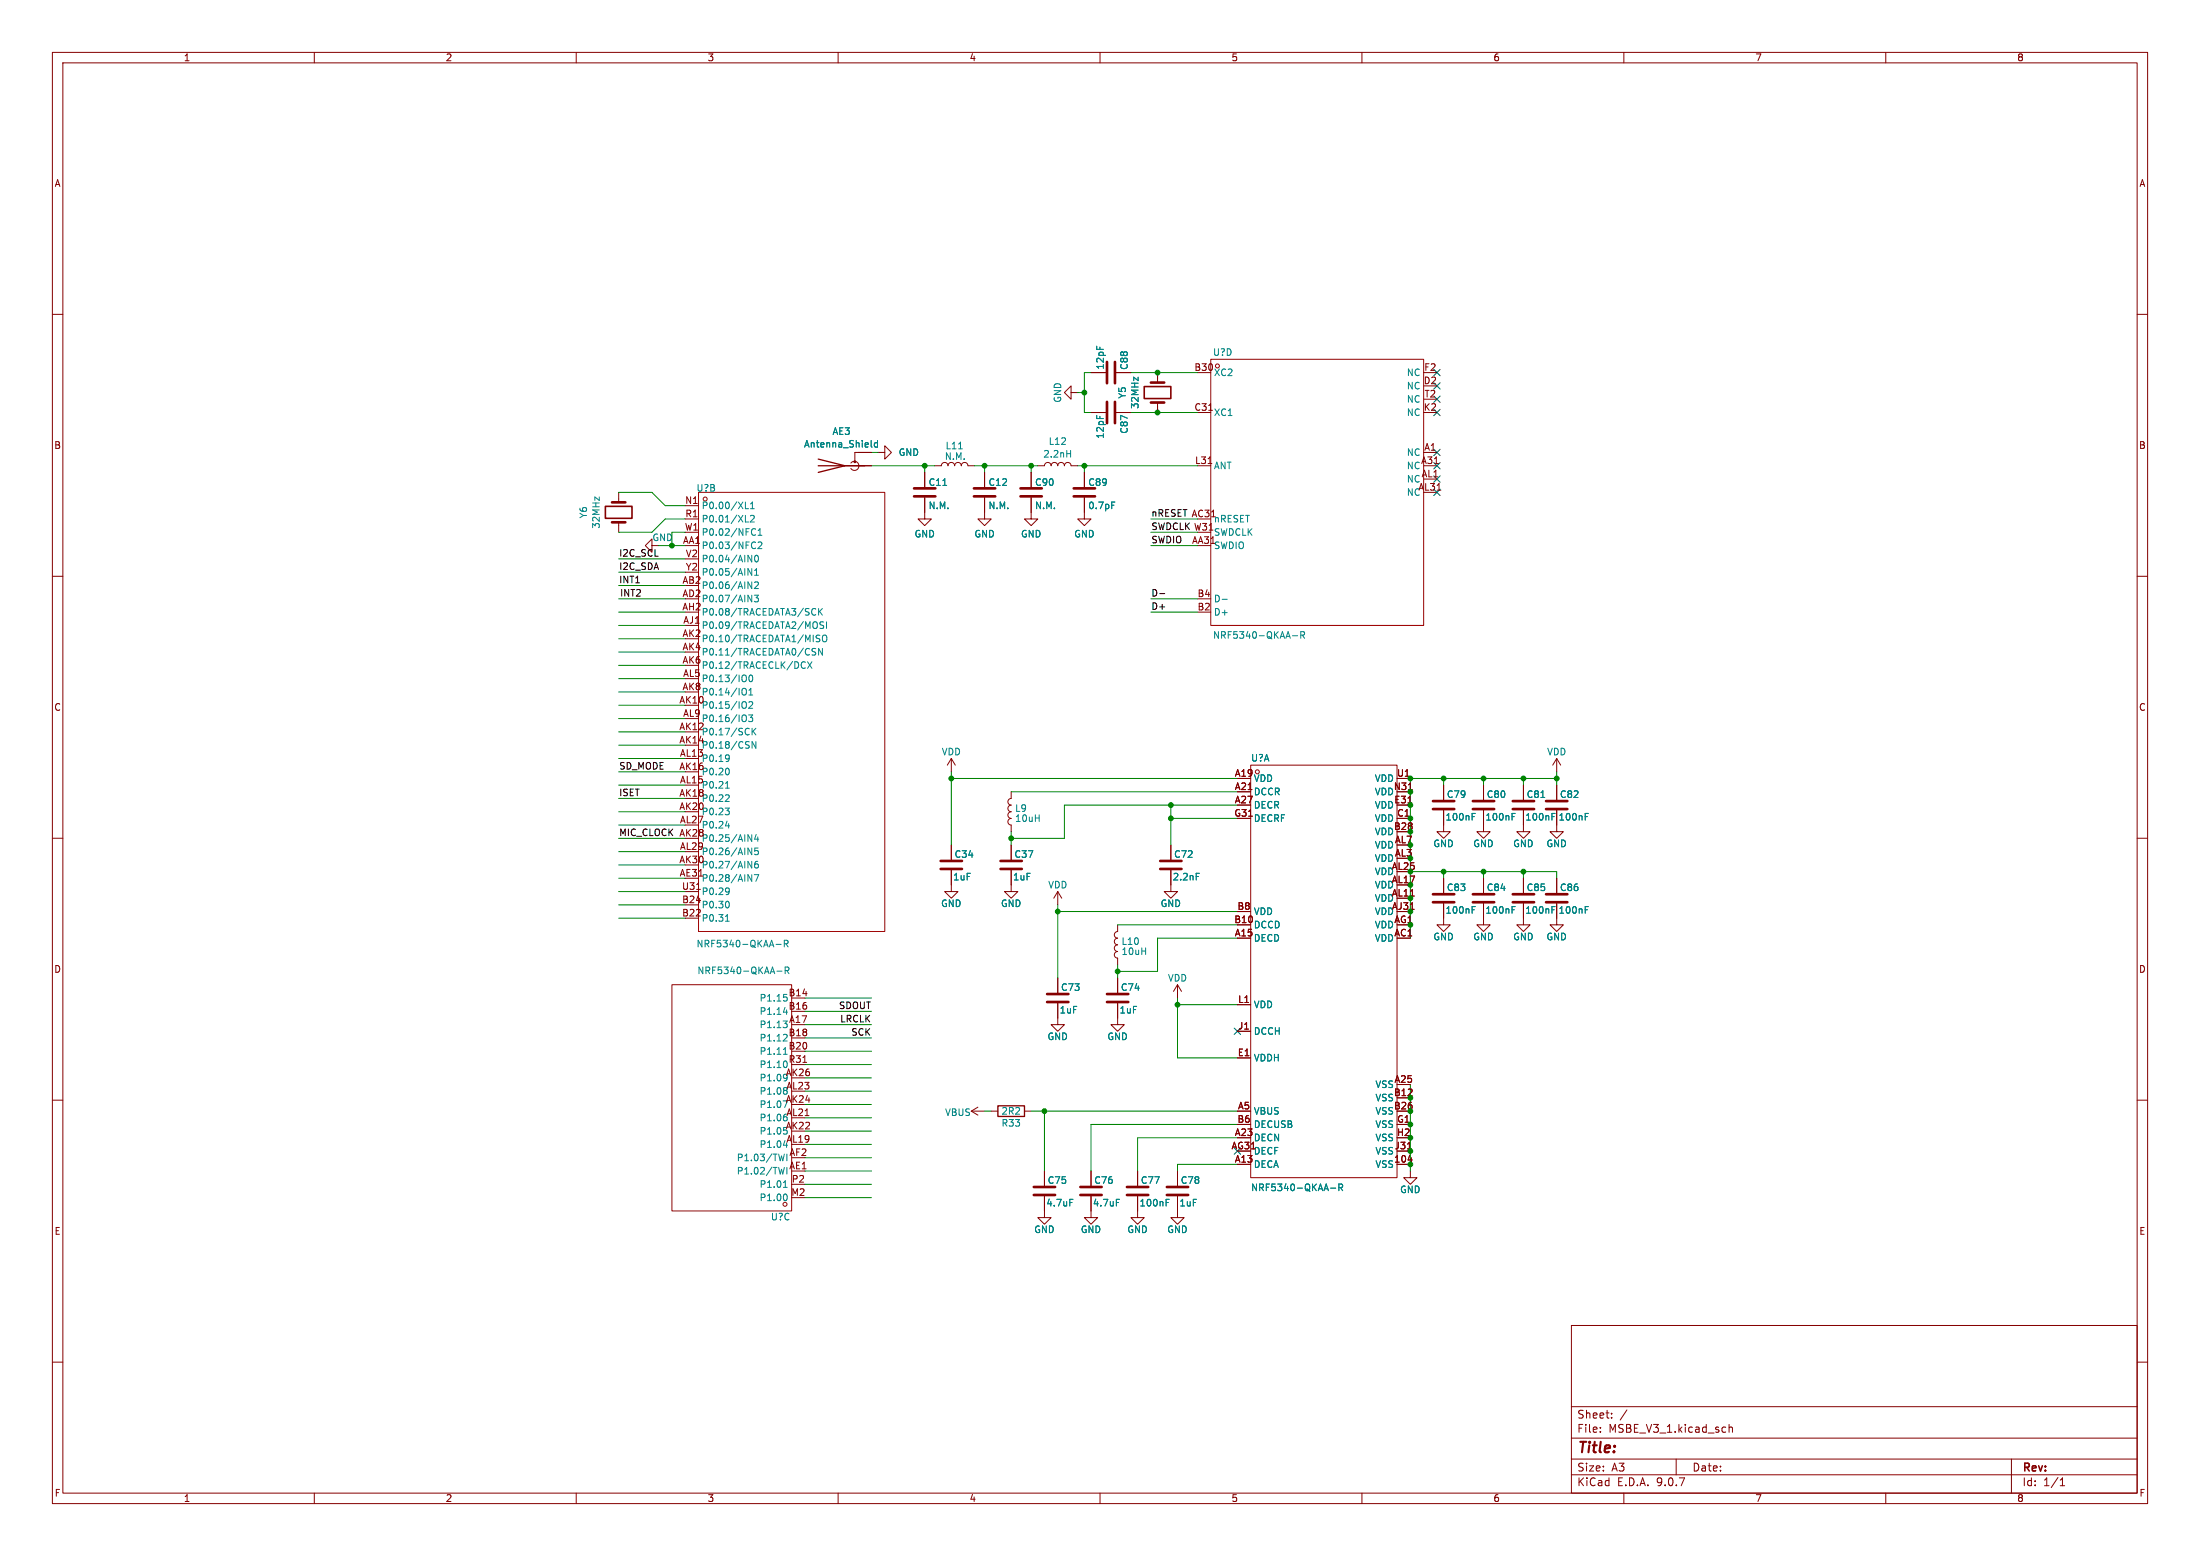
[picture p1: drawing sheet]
<svg xmlns="http://www.w3.org/2000/svg" width="420mm" height="297mm" viewBox="0 0 420 297" stroke-linecap="round" stroke-linejoin="round" font-family="sans-serif">
<g fill="none" stroke="#840000" stroke-width=".19">
<path d="M10 10h400v277h-400zM12 12h396v273h-396zM60 10v2M110 10v2M160 10v2M210 10v2M260 10v2M310 10v2M360 10v2M10 60h2M204.5 74.9v-1.2l-1.3 1.2 1.3 1.3v-1.3h1.2M208.3 71.1h2.8"/>
<path d="M208.3 78.7h2.8M213.1 71.1h2.8M213.1 78.7h2.8M221 71.1v1.9M221 76.8v1.9M230.7 78.3h.8M408 60h2M118.1 94v1.9M118.1 99.7v1.9M130.8 96.5h2.5M130.8 99.1h2.5M161.3 88.9h5.1"/>
<path d="M162.4 88.4a.85 .85 0 0 1 1.3-.1 .85 .85 0 0 1 0 1.2 .85 .85 0 0 1-1.3-.1M163.2 86.4v1.7M167.6 86.4h1.3v-1.3l1.3 1.3-1.3 1.2v-1.2M176.5 95v4.1h1.3l-1.3 1.2-1.2-1.2h1.2M176.5 90.2v2.8M178.4 88.9h1.3a.64 .64 0 0 1 .6-.6 .64 .64 0 0 1 .7 .6 .64 .64 0 0 1 .6-.6 .64 .64 0 0 1 .6 .6 .64 .64 0 0 1 .7-.6 .64 .64 0 0 1 .6 .6 .64 .64 0 0 1 .6-.6 .64 .64 0 0 1 .7 .6h1.3M188 95v4.1h1.2l-1.2 1.2-1.3-1.2h1.3M188 90.2v2.8M196.8 95v4.1h1.3l-1.3 1.2-1.2-1.2h1.2M196.8 90.2v2.8M198.1 88.9h1.3a.64 .64 0 0 1 .6-.6 .64 .64 0 0 1 .7 .6 .64 .64 0 0 1 .6-.6 .64 .64 0 0 1 .6 .6 .64 .64 0 0 1 .7-.6 .64 .64 0 0 1 .6 .6 .64 .64 0 0 1 .6-.6 .64 .64 0 0 1 .7 .6h1.2M207 95v4.1h1.3l-1.3 1.2-1.3-1.2h1.3"/>
<path d="M207 90.2v2.8M230.6 88.5h.8M271.8 86.4h2.5M10 110h2M124.5 104.1v-1.2l-1.3 1.2 1.3 1.3v-1.3h1.2M408 110h2M10 160h2M181.6 144.8l-.8 1.3M181.6 144.8l.8 1.3M181.6 144.8v2.5M193 154.9a.64 .64 0 0 0-.6 .7 .64 .64 0 0 0 .6 .6 .63 .63 0 0 0-.6 .6 .63 .63 0 0 0 .6 .7v1.3M193 151.1v1.3a.64 .64 0 0 0-.6 .6 .64 .64 0 0 0 .6 .7 .63 .63 0 0 0-.6 .6 .63 .63 0 0 0 .6 .6"/>
<path d="M266.7 148.6h2.5M266.7 156.2h2.5M268.8 153.3h.7M268.9 150.7h.7M275.6 154.7v4.1h1.3l-1.3 1.2-1.3-1.2h1.3M275.6 149.9v2.8M283.2 154.7v4.1h1.3l-1.3 1.2-1.3-1.2h1.3M283.2 149.9v2.8M290.8 154.7v4.1h1.3l-1.3 1.2-1.2-1.2h1.2M290.8 149.9v2.8M297.2 154.7v4.1h1.2l-1.2 1.2-1.3-1.2h1.3M297.2 144.8v2.5"/>
<path d="M297.2 149.9v2.8M297.2 144.8l-.8 1.3M297.2 144.8l.7 1.3M408 160h2M133 169.8h.7M181.6 166.1v4.1h1.3l-1.3 1.3-1.3-1.3h1.3M181.6 161.3v2.8M193 166.1v4.1h1.3l-1.3 1.3-1.2-1.3h1.2M193 161.3v2.8M201.9 170.2v2.5M201.9 170.2l-.7 1.3M201.9 170.2l.8 1.3"/>
<path d="M213.4 177.8a.64 .64 0 0 0-.7 .6 .64 .64 0 0 0 .7 .7 .64 .64 0 0 0-.7 .6 .64 .64 0 0 0 .7 .6 .64 .64 0 0 0-.7 .7 .64 .64 0 0 0 .7 .6 .63 .63 0 0 0-.7 .6 .63 .63 0 0 0 .7 .7v1.3M213.4 176.5v1.3M223.5 166.1v4.1h1.3l-1.3 1.3-1.3-1.3h1.3M223.5 161.3v2.8M269.2 173.6h.8M275.6 172.5v4h1.3l-1.3 1.3-1.3-1.3h1.3M275.6 167.6v2.8M283.2 172.5v4h1.3l-1.3 1.3-1.3-1.3h1.3M283.2 167.6v2.8M290.8 172.5v4h1.3l-1.3 1.3-1.2-1.3h1.2M290.8 167.6v2.8M297.2 172.5v4h1.2l-1.2 1.3-1.3-1.3h1.3"/>
<path d="M297.2 167.6v2.8M201.9 191.5v4.1h1.3l-1.3 1.3-1.2-1.3h1.2M201.9 186.7v2.8M213.4 191.5v4.1h1.2l-1.2 1.3-1.3-1.3h1.3M213.4 186.7v2.8M224.8 188l-.8 1.2M224.8 188l.8 1.2M224.8 188v2.5M236.2 191.8h2.6M236.2 196.9h2.6M10 210h2M153.3 202.8h.7"/>
<path d="M185.4 212.1l1.3 .8M185.4 212.1h2.6M186.7 211.3l-1.3 .8M189.2 212.1h1.3M195.6 212.1h1.2M236.2 201.9h2.6M268.7 219.3h.7M408 210h2M199.4 228.3v4.1h1.3l-1.3 1.3-1.3-1.3h1.3M199.4 223.5v2.8M208.3 228.3v4.1h1.2l-1.2 1.3-1.3-1.3h1.3M208.3 223.5v2.8"/>
<path d="M217.2 228.3v4.1h1.2l-1.2 1.3-1.3-1.3h1.3M217.2 223.5v2.8M224.8 228.3v4.1h1.3l-1.3 1.3-1.3-1.3h1.3M224.8 223.5v2.8M268.8 221.4h.8M269.2 223.5v1.3h1.3l-1.3 1.3-1.2-1.3h1.2M300 253h108v32h-108zM10 260h2M300 278.5h108M300 274.5h108M300 268.5h108M305.5 273.2v.2"/>
<path d="M305.5 272.5v.1M307.7 270.5v.2M307.7 269.8v.1M310.6 269.1l-1.3 1.9M320 278.5v3M330.1 271.9v1.5M330.1 272.5l.2-.1 .4 .1v.9M384 278.5v6.5M408 260h2M60 285v2M110 285v2M160 285v2"/>
<path d="M210 285v2M260 285v2M300 281.5h108M310 285v2M360 285v2M393.3 283.6h.9M393.3 282.5l.4-.4v1.5"/>
</g>
<g fill="none" stroke="#840000" stroke-width=".51">
<path d="M211.3 69.1v4.1M211.3 76.7v4.1M212.9 69.1v4.1M212.9 76.7v4.1M219.7 76.8h2.5M219.7 73h2.5M116.8 99.7h2.6M116.8 95.9h2.6M174.5 93.2h4.1M174.5 94.7h4.1M185.9 93.2h4.1M185.9 94.7h4.1"/>
<path d="M194.8 93.2h4.1M194.8 94.7h4.1M205 93.2h4M205 94.7h4M273.6 152.9h4M273.6 154.4h4M281.2 152.9h4M281.2 154.4h4M288.8 152.9h4.1M288.8 154.4h4.1M295.1 152.9h4.1M295.1 154.4h4.1"/>
<path d="M179.6 164.3h4M179.6 165.9h4M191 164.3h4.1M191 165.9h4.1M221.5 164.3h4.1M221.5 165.9h4.1M273.6 170.7h4M273.6 172.2h4M281.2 170.7h4M281.2 172.2h4M288.8 170.7h4.1M288.8 172.2h4.1"/>
<path d="M295.1 170.7h4.1M295.1 172.2h4.1M199.9 189.7h4.1M199.9 191.3h4.1M211.3 189.7h4.1M211.3 191.3h4.1M197.4 226.6h4M197.4 228.1h4M206.2 226.6h4.1M206.2 228.1h4.1M215.1 226.6h4.1M215.1 228.1h4.1"/>
<path d="M222.8 226.6h4M222.8 228.1h4"/>
</g>
<g fill="none" stroke="#008484" stroke-width=".19">
<path d="M142.3 97.1h.6M142.3 99.6h.6M143.3 97.1h.7M143.3 96.2l.3-.4v1.3M143.3 98.5l.5-.1 .2 .3-.8 .9h.8M166.4 85.3h.1M167.5 84.1v1.2M167.5 84.6l-.3-.1-.3 .2 .1 .6h.5M180 92.7h.7M183 85.7h.7M203.7 86.6h.7M204.4 86v1.3"/>
<path d="M212.2 95.8h.6M142.8 106l.7 1.3v-1.3M142.8 108.5l.7 1.3v-1.3M142.8 111.1l.7 1.2v-1.2M142.8 113.6l.7 1.3v-1.3M143.7 101h.5M144 103.4l.2 .2M144 113.6h.8l-.4 .5 .3 .1v.6l-.2 .1-.5-.1M144.1 111.2l.4-.1 .3 .3-.8 .9h.8M144.1 109.8h.7M144.1 108.9l.3-.4v1.3M144.2 102.1h-.5"/>
<path d="M144.2 104.6l-.2 .1M144.2 106.1l.2-.1a.68 .68 0 0 1 .4 .6 .68 .68 0 0 1-.4 .7 .84 .84 0 0 1-.2-1.2zM144.7 102.2h.7M144.7 101.3l.4-.4v1.3M144.7 103.6l.5-.2 .2 .4-.7 .9h.7M155.4 116.1l.3 .2M155.7 117.3l-.3 .1M156.3 116.1v1.3M156.5 116.7l.5 .7M157 116.1l-.7 .8M157.2 118.8l-.4-.1-.2 .1v.4l.5 .2 .1 .3-.2 .3-.5-.1M157.8 118.7v1.3"/>
<path d="M233.3 114.4h1M141.9 131.4a.43 .43 0 0 1 .6 .4v.4a.43 .43 0 0 1-.6 .5M142.3 128.9a.9 .9 0 0 1 0 1.2M142.3 134a.9 .9 0 0 1 0 1.1M142.3 136.5a.9 .9 0 0 1 0 1.2M142.9 136.5h.8l-.4 .5 .3 .1v.5l-.1 .1-.6-.1M143 134.1l.5-.2 .2 .4-.8 .9h.8M143 132.7h.7M143 131.8l.3-.4v1.3M143.1 129l.2-.2a.68 .68 0 0 1 .4 .7 .68 .68 0 0 1-.4 .6l-.3-.5zM143.6 139v1.3M143.8 139.6l.5 .7"/>
<path d="M144.3 139l-.7 .7M153.2 126.4h.5M153.7 127.5h-.5M154.2 126.3l.8 1.3M155 126.3l-.8 1.3M155.2 124.4l.4 .1 .1 .3-.2 .2h-.3M155.2 123.8h.5M156 121.2l.5 .1M156 121.8l.4 .2 .1 .3-.2 .2h-.3M157 123.8v1.2l-.7-1.2v1.2M157.1 121.4l.2-.2a.43 .43 0 0 1 .5 .5v.4a.42 .42 0 0 1-.4 .4 .42 .42 0 0 1-.4-.4zM246.8 121.4h.9"/>
<path d="M248.3 121.2h.6l.1-.2v-.3l-.7-.1v1.2M248.6 121.2l.4 .6M138.4 154.2h.8l-.4 .5M138.5 150.4h.7M138.5 157.6h.8M138.7 149.4l.2-.2v1.2M138.9 146.6a.79 .79 0 0 1 0 1.3M139 144.1l.2 .2a.94 .94 0 0 1-.2 1M139 151.7l.2 .3v.3l-.8 .7h.8M139 154.7l.2 .3v.3l-.2 .2M139.1 157.2v.9M139.2 144.6l-.2 .3"/>
<path d="M142.8 159.3l.7 1.3v-1.3M144.3 141.5v1.3l-.7-1.3v1.3M144.4 159.3l-.3 .9h.7M144.7 159.8v.8M281 155.9h.5M281 155.3h.6M288.7 155.9h.4M288.7 155.3h.6M294.2 152.2h.7M296.3 155.9h.4M296.3 155.3h.6M302.6 155.9h.4"/>
<path d="M302.6 155.3h.6M138.5 175.8h.7M138.7 174.8l.2-.2v1.2M138.9 172a.79 .79 0 0 1 0 1.3M139 169.5l.2 .2a.94 .94 0 0 1-.2 1M139.2 170l-.2 .3M142.8 161.9l.7 1.2v-1.2M142.8 164.4l.7 1.3v-1.3M142.8 166.9l.7 1.3v-1.3M144 166.9h.8l-.5 1.3M144.7 164.4l-.4 .1a.86 .86 0 0 0 0 1.2l.4-.1 .1-.5-.3-.2h-.2l-.2 .2M144.7 161.9h-.6v.6l.1-.1h.5l.1 .2-.1 .4-.2 .1-.4-.1"/>
<path d="M228.4 166.7h.6M281 173.7h.5M281 173h.6M288.7 173.7h.4M288.7 173h.6M296.3 173.7h.4M296.3 173h.6M302.6 173.7h.4M302.6 173h.6M148.2 180.3h.9M148.3 185.4h1M149.5 194.9h.8l-.4 .5"/>
<path d="M149.6 193.2h.7M149.6 189.8h.6M149.7 180.1h.6l.1-.2v-.3l-.7-.1v1.2M149.9 185.2h.6l.1-.2v-.3l-.7-.1v1.3M150 180.1l.4 .6M150.2 192.8v.8M150.2 185.2l.4 .7M150.2 198l-.7 .7h.8M150.3 195.9l-.1 .1M150.3 190.8l-.1 .2M149.6 201.2h.7M149.8 200.2l.1-.2v1.2"/>
<path d="M150 202.5l.1 .1M150.2 218.2v.8M150.2 206l-.1 .2M150.2 203.5v.2M150.3 216.2l-.1 .2M150.3 213.7l-.1 .1M150.3 208.6l-.1 .1M150.3 210.1l-.5 1.3M149.6 226.6h.7M149.7 222.8l-.3 1.3-.2-.9M149.7 220.3l-.3 1.3-.2-.9M149.8 225.6l.1-.2v1.2"/>
<path d="M150 227.9a.79 .79 0 0 1 0 1.3M150.2 220.3v1.3M150.2 222.8v1.3M204.2 228.9h.6M213.1 228.9h.6M222.6 228.9h.6M222.6 229.5h.4M254 226.8h1M255.6 226.7l.6-.1 .1-.2v-.3l-.7-.1v1.3M255.9 226.7l.4 .6"/>
</g>
<g fill="none" stroke="#a00000" stroke-width=".19">
<path d="M231.1 68.6h40.7v50.8h-40.7zM133.3 94h35.6v83.8h-35.6zM238.8 146.1h27.9v78.7h-27.9zM128.3 188h22.8v43.1h-22.8z"/>
<circle cx="232.4" cy="69.9" r=".38"/>
<circle cx="134.6" cy="95.3" r=".38"/>
<circle cx="240" cy="147.3" r=".38"/>
<circle cx="149.9" cy="229.9" r=".38"/>
</g>
<path d="M156.2 87.6l5.1 1.3-5.1 1.3M156.2 88.9h8.9M190.5 211.1h5.1v2h-5.1z" fill="none" stroke="#840000" stroke-width=".25"/>
<circle cx="163.2" cy="88.1" r=".18" fill="#840000" stroke="#840000" stroke-width=".19"/>
<path d="M218.4 73.8h5.1v2.3h-5.1zM115.6 96.6h5v2.3h-5z" fill="none" stroke="#840000" stroke-width=".3"/>
<path d="M221.4 113.3h1" fill="none" stroke="#000" stroke-width=".19"/>
<g fill="none" stroke="#008400" stroke-width=".19">
<path d="M205.7 74.9h1.3M208.3 71.1h-1.3v7.6h1.3M215.9 71.1h12.7M215.9 78.7h12.7M118.1 94h6.4l2.5 2.5h3.8M130.8 99.1h-3.8l-2.5 2.5h-6.4M166.4 88.9h12M166.4 86.4h1.2M176.5 88.9v1.3M186.1 88.9h12M188 88.9v1.3M196.8 88.9v1.3"/>
<path d="M205.7 88.9h22.9M207 88.9v1.3M219.7 99.1h8.9M118.1 116.8h12.7M118.1 114.3h12.7M118.1 119.4h12.7M118.1 106.7h12.7M118.1 109.2h12.7M118.1 111.8h12.7M125.7 104.1h5.1M130.8 101.6h-2.5v2.5M219.7 116.8h8.9"/>
<path d="M219.7 114.3h8.9M219.7 101.6h8.9M219.7 104.1h8.9M118.1 124.5h12.7M118.1 121.9h12.7M118.1 127h12.7M118.1 134.6h12.7M118.1 139.7h12.7M118.1 137.2h12.7M118.1 129.5h12.7M118.1 132.1h12.7M118.1 154.9h12.7"/>
<path d="M118.1 152.4h12.7M118.1 149.9h12.7M118.1 144.8h12.7M118.1 147.3h12.7M118.1 142.2h12.7M118.1 157.5h12.7M181.6 148.6h54.6M181.6 147.3v14M193 158.8v2.5M193 151.1h43.2M223.5 153.7v7.6M223.5 156.2h12.7"/>
<path d="M236.2 153.7h-33v6.3h-10.2M275.6 148.6v1.3M283.2 148.6v1.3M290.8 148.6v1.3M297.2 148.6h-28v30.5M297.2 147.3v2.6M118.1 160h12.7M118.1 175.3h12.7M118.1 165.1h12.7M118.1 167.6h12.7M118.1 172.7h12.7M118.1 170.2h12.7"/>
<path d="M118.1 162.6h12.7M201.9 172.7v14M201.9 174h34.3M213.4 176.5h22.8M236.2 179.1h-15.2v6.3h-7.6M269.2 166.4h28v1.2M275.6 166.4v1.2M283.2 166.4v1.2M290.8 166.4v1.2M153.7 190.5h12.7M153.7 193h12.7M153.7 195.6h12.7"/>
<path d="M153.7 198.1h12.7M213.4 184.2v2.5M224.8 190.5v11.4h11.4M224.8 191.8h11.4M153.7 215.9h12.7M153.7 218.4h12.7M153.7 213.4h12.7M153.7 210.8h12.7M153.7 205.7h12.7M153.7 200.7h12.7M153.7 203.2h12.7M153.7 208.3h12.7"/>
<path d="M188 212.1h1.2M196.8 212.1h39.4M199.4 212.1v11.4M236.2 214.6h-27.9v8.9M236.2 217.2h-19v6.3M269.2 207v16.5M153.7 228.6h12.7M153.7 223.5h12.7M153.7 226.1h12.7M153.7 221h12.7M236.2 222.2h-11.4v1.3"/>
</g>
<g fill="none" stroke="#000084" stroke-width=".19">
<path d="M273.7 78.1l1.2 1.2M273.7 75.6l1.2 1.2M273.7 70.5l1.2 1.2M273.7 73.1l1.2 1.2M274.9 78.1l-1.2 1.2M274.9 75.6l-1.2 1.2M274.9 70.5l-1.2 1.2M274.9 73.1l-1.2 1.2M273.7 88.3l1.2 1.2M273.7 85.8l1.2 1.2M273.7 93.4l1.2 1.2M273.7 90.8l1.2 1.2"/>
<path d="M274.9 88.3l-1.2 1.2M274.9 85.8l-1.2 1.2M274.9 93.4l-1.2 1.2M274.9 90.8l-1.2 1.2M235.6 196.2l1.2 1.3M236.8 196.2l-1.2 1.3M235.6 219.1l1.2 1.2M236.8 219.1l-1.2 1.2"/>
</g>
<g fill="#008400" stroke="#008400" stroke-width=".19">
<circle cx="207" cy="74.9" r=".46"/>
<circle cx="221" cy="78.7" r=".46"/>
<circle cx="221" cy="71.1" r=".46"/>
<circle cx="207" cy="88.9" r=".46"/>
<circle cx="269.2" cy="161.3" r=".46"/>
<circle cx="269.2" cy="158.8" r=".46"/>
<circle cx="297.2" cy="148.6" r=".46"/>
<circle cx="290.8" cy="148.6" r=".46"/>
<circle cx="283.2" cy="148.6" r=".46"/>
<circle cx="269.2" cy="156.2" r=".46"/>
<circle cx="269.2" cy="153.7" r=".46"/>
<circle cx="269.2" cy="151.1" r=".46"/>
<circle cx="275.6" cy="148.6" r=".46"/>
<circle cx="269.2" cy="148.6" r=".46"/>
<circle cx="269.2" cy="166.4" r=".46"/>
<circle cx="269.2" cy="168.9" r=".46"/>
<circle cx="269.2" cy="163.8" r=".46"/>
<circle cx="223.5" cy="156.2" r=".46"/>
<circle cx="223.5" cy="153.7" r=".46"/>
<circle cx="269.2" cy="176.5" r=".46"/>
<circle cx="283.2" cy="166.4" r=".46"/>
<circle cx="290.8" cy="166.4" r=".46"/>
<circle cx="269.2" cy="212.1" r=".46"/>
<circle cx="269.2" cy="214.6" r=".46"/>
<circle cx="269.2" cy="222.2" r=".46"/>
<circle cx="269.2" cy="209.6" r=".46"/>
<circle cx="269.2" cy="217.2" r=".46"/>
<circle cx="269.2" cy="219.7" r=".46"/>
<circle cx="275.6" cy="166.4" r=".46"/>
<circle cx="269.2" cy="171.5" r=".46"/>
<circle cx="269.2" cy="174" r=".46"/>
<circle cx="201.9" cy="174" r=".46"/>
<circle cx="213.4" cy="185.4" r=".46"/>
<circle cx="199.4" cy="212.1" r=".46"/>
<circle cx="224.8" cy="191.8" r=".46"/>
<circle cx="193" cy="160" r=".46"/>
<circle cx="181.6" cy="148.6" r=".46"/>
<circle cx="128.3" cy="104.1" r=".46"/>
<circle cx="188" cy="88.9" r=".46"/>
<circle cx="196.8" cy="88.9" r=".46"/>
<circle cx="176.5" cy="88.9" r=".46"/>
</g>
<text font-size="2.8" fill="#840000" x="301" y="277.9">Title:</text>
<g font-size="2.1" fill="#840000">
<text x="301" y="273.7">File:</text>
<text x="301" y="271">Sheet:</text>
<text x="307.1" y="273.7">MSBE_V3_1.kicad_sch</text>
<text x="301" y="281.1">Size:</text>
<text x="307.6" y="281.1">A3</text>
<text x="323" y="281.1">Date:</text>
<text x="386" y="281.3">Rev:</text>
<text x="301" y="283.9">KiCad</text>
<text x="308.7" y="283.9">E.D.A.</text>
<text x="316.3" y="283.9">9.0.7</text>
<text x="386" y="283.9">Id:</text>
<text x="390.1" y="283.9">1/1</text>
</g>
<g font-size="1.8" fill="#840000">
<text x="35" y="11.9">1</text>
<text x="85" y="11.9">2</text>
<text x="135" y="11.9">3</text>
<text x="185" y="11.9">4</text>
<text x="235" y="11.9">5</text>
<text x="285" y="11.9">6</text>
<text x="335" y="11.9">7</text>
<text x="385" y="11.9">8</text>
<text x="10.3" y="35.9">A</text>
<text x="408.3" y="35.9">A</text>
<text x="227.9" y="70.9">B30</text>
<text x="271.8" y="70.9">F2</text>
<text x="271.7" y="73.4">D2</text>
<text x="271.9" y="75.9">T2</text>
<text x="227.9" y="78.5">C31</text>
<text x="271.7" y="78.5">K2</text>
<text x="10.3" y="85.9">B</text>
<text x="153.4" y="85.6">Antenna_Shield</text>
<text x="228" y="88.6">L31</text>
<text x="271.2" y="88.6">A31</text>
<text x="271.8" y="86.1">A1</text>
<text x="408.2" y="85.9">B</text>
<text x="270.7" y="93.7">AL31</text>
<text x="271.3" y="91.2">AL1</text>
<text x="130.6" y="101.3">W1</text>
<text x="130.7" y="96.3">N1</text>
<text x="130.7" y="98.8">R1</text>
<text x="231.6" y="99.9">nRESET</text>
<text x="130.3" y="103.9">AA1</text>
<text x="130.8" y="106.4">V2</text>
<text x="227.5" y="103.9">AA31</text>
<text x="130.2" y="111.5">AB2</text>
<text x="130.8" y="109">Y2</text>
<text x="130.2" y="116.6">AH2</text>
<text x="130.2" y="114">AD2</text>
<text x="130.3" y="119.1">AJ1</text>
<text x="228.5" y="114">B4</text>
<text x="228.5" y="116.6">B2</text>
<text x="130.2" y="121.7">AK2</text>
<text x="130.2" y="124.2">AK4</text>
<text x="130.2" y="126.7">AK6</text>
<text x="130.2" y="131.8">AK8</text>
<text x="130.3" y="129.3">AL5</text>
<text x="10.3" y="135.9">C</text>
<text x="129.6" y="134.4">AK10</text>
<text x="130.3" y="136.9">AL9</text>
<text x="408.2" y="135.9">C</text>
<text x="129.6" y="139.4">AK12</text>
<text x="129.6" y="142">AK14</text>
<text x="129.6" y="147.1">AK16</text>
<text x="129.7" y="144.5">AL13</text>
<text x="129.7" y="149.6">AL15</text>
<text x="235.6" y="148.3">A19</text>
<text x="266.6" y="148.3">U1</text>
<text x="129.6" y="152.1">AK18</text>
<text x="129.6" y="154.7">AK20</text>
<text x="133.9" y="150.7">P0.21</text>
<text x="235.5" y="156">G31</text>
<text x="235.6" y="150.9">A21</text>
<text x="235.6" y="153.4">A27</text>
<text x="266" y="150.9">N31</text>
<text x="266.1" y="153.4">E31</text>
<text x="266.6" y="156">C1</text>
<text x="129.7" y="157.2">AL27</text>
<text x="133.9" y="158.3">P0.24</text>
<text x="133.9" y="160.9">P0.25/AIN4</text>
<text x="266" y="158.5">B28</text>
<text x="266.2" y="161">AL7</text>
<text x="129.6" y="164.8">AK30</text>
<text x="129.7" y="167.4">AE31</text>
<text x="129.7" y="162.3">AL29</text>
<text x="262.4" y="167.2">VDD</text>
<text x="265.6" y="166.1">AL25</text>
<text x="266.2" y="163.6">AL3</text>
<text x="130.1" y="169.9">U31</text>
<text x="130.1" y="172.5">B24</text>
<text x="236.1" y="173.7">B8</text>
<text x="262.4" y="169.8">VDD</text>
<text x="262.4" y="172.3">VDD</text>
<text x="265.6" y="168.7">AL17</text>
<text x="265.6" y="171.2">AL11</text>
<text x="265.6" y="173.7">AJ31</text>
<text x="130.1" y="175">B22</text>
<text x="235.5" y="176.3">B10</text>
<text x="235.6" y="178.8">A15</text>
<text x="262.4" y="174.9">VDD</text>
<text x="266.1" y="176.3">AG1</text>
<text x="266.1" y="178.8">AC1</text>
<text x="10.3" y="185.9">D</text>
<text x="408.2" y="185.9">D</text>
<text x="150.5" y="190.2">B14</text>
<text x="236.3" y="191.5">L1</text>
<text x="150.5" y="195.3">A17</text>
<text x="236.3" y="196.6">J1</text>
<text x="150.5" y="202.9">R31</text>
<text x="150.5" y="200.4">B20</text>
<text x="236.2" y="201.7">E1</text>
<text x="266" y="209.3">B12</text>
<text x="266.1" y="206.8">A25</text>
<text x="150" y="213.1">AL21</text>
<text x="236.1" y="214.4">B6</text>
<text x="236.2" y="211.8">A5</text>
<text x="266" y="211.8">B26</text>
<text x="266.6" y="214.4">G1</text>
<text x="150.6" y="220.7">AF2</text>
<text x="235" y="219.5">AG31</text>
<text x="235.6" y="216.9">A23</text>
<text x="235.6" y="222">A13</text>
<text x="266.1" y="222">104</text>
<text x="266.2" y="219.5">J31</text>
<text x="266.6" y="216.9">H2</text>
<text x="150.6" y="223.3">AE1</text>
<text x="151.1" y="225.8">P2</text>
<text x="151" y="228.3">M2</text>
<text x="10.3" y="235.9">E</text>
<text x="408.3" y="235.9">E</text>
<text x="10.3" y="285.9">F</text>
<text x="35" y="286.9">1</text>
<text x="85" y="286.9">2</text>
<text x="135" y="286.9">3</text>
<text x="185" y="286.9">4</text>
<text x="235" y="286.9">5</text>
<text x="285" y="286.9">6</text>
<text x="335" y="286.9">7</text>
<text x="385" y="286.9">8</text>
<text x="408.3" y="285.9">F</text>
</g>
<g font-size="1.8" fill="#008484">
<text x="210.9" y="70.7" transform="rotate(-90 210.9 70.7)">12pF</text>
<text x="215.5" y="70.7" transform="rotate(-90 215.5 70.7)">C88</text>
<text x="231.5" y="68.1">U?D</text>
<text x="231.6" y="72">XC2</text>
<text x="268.5" y="72">NC</text>
<text x="202.8" y="77" transform="rotate(-90 202.8 77)">GND</text>
<text x="215.1" y="76.2" transform="rotate(-90 215.1 76.2)">Y5</text>
<text x="268.5" y="74.5">NC</text>
<text x="268.5" y="77.1">NC</text>
<text x="158.8" y="83.2">AE3</text>
<text x="210.9" y="83.9" transform="rotate(-90 210.9 83.9)">12pF</text>
<text x="215.5" y="82.9" transform="rotate(-90 215.5 82.9)">C87</text>
<text x="217.6" y="78.1" transform="rotate(-90 217.6 78.1)">32MHz</text>
<text x="231.6" y="79.6">XC1</text>
<text x="268.5" y="79.6">NC</text>
<text x="171.5" y="87.2">GND</text>
<text x="180.3" y="88">N.M.</text>
<text x="180.4" y="86">L11</text>
<text x="199.1" y="87.5">2.2nH</text>
<text x="200.1" y="85.1">L12</text>
<text x="231.6" y="89.8">ANT</text>
<text x="268.5" y="87.2">NC</text>
<text x="268.5" y="89.8">NC</text>
<text x="132.9" y="94">U?B</text>
<text x="177.2" y="92.9">C11</text>
<text x="188.6" y="92.9">C12</text>
<text x="197.5" y="92.9">C90</text>
<text x="207.7" y="92.9">C89</text>
<text x="268.5" y="92.3">NC</text>
<text x="268.5" y="94.8">NC</text>
<text x="112.3" y="99" transform="rotate(-90 112.3 99)">Y6</text>
<text x="114.7" y="101" transform="rotate(-90 114.7 101)">32MHz</text>
<text x="133.9" y="97.4">P0.00/XL1</text>
<text x="133.9" y="99.9">P0.01/XL2</text>
<text x="177.2" y="97.4">N.M.</text>
<text x="188.6" y="97.4">N.M.</text>
<text x="197.5" y="97.4">N.M.</text>
<text x="207.7" y="97.4">0.7pF</text>
<text x="124.5" y="103.5">GND</text>
<text x="133.9" y="102.5">P0.02/NFC1</text>
<text x="133.9" y="105">P0.03/NFC2</text>
<text x="133.9" y="107.5">P0.04/AIN0</text>
<text x="174.5" y="102.8">GND</text>
<text x="185.9" y="102.8">GND</text>
<text x="194.8" y="102.8">GND</text>
<text x="205" y="102.8">GND</text>
<text x="231.6" y="102.5">SWDCLK</text>
<text x="231.6" y="105">SWDIO</text>
<text x="133.9" y="110.1">P0.05/AIN1</text>
<text x="133.9" y="112.6">P0.06/AIN2</text>
<text x="133.9" y="115.2">P0.07/AIN3</text>
<text x="133.9" y="117.7">P0.08/TRACEDATA3/SCK</text>
<text x="231.6" y="115.2">D-</text>
<text x="231.6" y="117.7">D+</text>
<text x="133.9" y="120.2">P0.09/TRACEDATA2/MOSI</text>
<text x="133.9" y="122.8">P0.10/TRACEDATA1/MISO</text>
<text x="133.9" y="125.3">P0.11/TRACEDATA0/CSN</text>
<text x="231.5" y="122.1">NRF5340-QKAA-R</text>
<text x="133.9" y="127.9">P0.12/TRACECLK/DCX</text>
<text x="133.9" y="130.4">P0.13/IO0</text>
<text x="133.9" y="132.9">P0.14/IO1</text>
<text x="133.9" y="135.5">P0.15/IO2</text>
<text x="133.9" y="138">P0.16/IO3</text>
<text x="133.9" y="140.6">P0.17/SCK</text>
<text x="133.9" y="143.1">P0.18/CSN</text>
<text x="133.9" y="145.6">P0.19</text>
<text x="133.9" y="148.2">P0.20</text>
<text x="179.7" y="144.4">VDD</text>
<text x="238.7" y="145.6">U?A</text>
<text x="239.3" y="149.5">VDD</text>
<text x="262.4" y="149.5">VDD</text>
<text x="295.3" y="144.4">VDD</text>
<text x="133.9" y="153.3">P0.22</text>
<text x="133.9" y="155.8">P0.23</text>
<text x="193.7" y="155.2">L9</text>
<text x="239.3" y="152">DCCR</text>
<text x="239.3" y="154.5">DECR</text>
<text x="262.4" y="152">VDD</text>
<text x="262.4" y="154.5">VDD</text>
<text x="276.1" y="152.5">C79</text>
<text x="283.7" y="152.5">C80</text>
<text x="291.3" y="152.5">C81</text>
<text x="297.7" y="152.5">C82</text>
<text x="193.7" y="157.1">10uH</text>
<text x="239.3" y="157.1">DECRF</text>
<text x="262.4" y="157.1">VDD</text>
<text x="262.4" y="159.6">VDD</text>
<text x="273.5" y="161.9">GND</text>
<text x="275.9" y="156.8">100nF</text>
<text x="281.2" y="161.9">GND</text>
<text x="283.5" y="156.8">100nF</text>
<text x="288.8" y="161.9">GND</text>
<text x="291.1" y="156.8">100nF</text>
<text x="295.1" y="161.9">GND</text>
<text x="297.4" y="156.8">100nF</text>
<text x="133.9" y="163.4">P0.26/AIN5</text>
<text x="133.9" y="166">P0.27/AIN6</text>
<text x="182.1" y="163.9">C34</text>
<text x="193.6" y="163.9">C37</text>
<text x="224" y="163.9">C72</text>
<text x="262.4" y="162.2">VDD</text>
<text x="262.4" y="164.7">VDD</text>
<text x="133.9" y="168.5">P0.28/AIN7</text>
<text x="133.9" y="171">P0.29</text>
<text x="133.9" y="173.6">P0.30</text>
<text x="179.6" y="173.3">GND</text>
<text x="181.9" y="168.2">1uF</text>
<text x="191" y="173.3">GND</text>
<text x="193.3" y="168.2">1uF</text>
<text x="200" y="169.8">VDD</text>
<text x="221.5" y="173.3">GND</text>
<text x="223.8" y="168.2">2.2nF</text>
<text x="276.1" y="170.3">C83</text>
<text x="283.7" y="170.3">C84</text>
<text x="291.3" y="170.3">C85</text>
<text x="297.7" y="170.3">C86</text>
<text x="133.9" y="176.1">P0.31</text>
<text x="239.3" y="174.9">VDD</text>
<text x="239.3" y="177.4">DCCD</text>
<text x="239.3" y="179.9">DECD</text>
<text x="262.4" y="177.4">VDD</text>
<text x="262.4" y="179.9">VDD</text>
<text x="273.5" y="179.7">GND</text>
<text x="275.9" y="174.6">100nF</text>
<text x="281.2" y="179.7">GND</text>
<text x="283.5" y="174.6">100nF</text>
<text x="288.8" y="179.7">GND</text>
<text x="291.1" y="174.6">100nF</text>
<text x="295.1" y="179.7">GND</text>
<text x="297.4" y="174.6">100nF</text>
<text x="132.9" y="181">NRF5340-QKAA-R</text>
<text x="214" y="180.6">L10</text>
<text x="214" y="182.5">10uH</text>
<text x="133" y="186.1">NRF5340-QKAA-R</text>
<text x="144.9" y="191.4">P1.15</text>
<text x="202.4" y="189.3">C73</text>
<text x="213.9" y="189.3">C74</text>
<text x="222.9" y="187.6">VDD</text>
<text x="144.9" y="196.4">P1.13</text>
<text x="144.9" y="193.9">P1.14</text>
<text x="150.5" y="197.9">B18</text>
<text x="150.5" y="192.8">B16</text>
<text x="202.2" y="193.6">1uF</text>
<text x="213.6" y="193.6">1uF</text>
<text x="239.3" y="192.6">VDD</text>
<text x="239.3" y="197.7">DCCH</text>
<text x="144.9" y="201.5">P1.11</text>
<text x="144.9" y="199">P1.12</text>
<text x="199.9" y="198.7">GND</text>
<text x="211.3" y="198.7">GND</text>
<text x="239.3" y="202.8">VDDH</text>
<text x="144.9" y="209.1">P1.08</text>
<text x="144.9" y="206.6">P1.09</text>
<text x="144.9" y="204.1">P1.10</text>
<text x="149.9" y="205.5">AK26</text>
<text x="150" y="208">AL23</text>
<text x="262.5" y="207.9">VSS</text>
<text x="144.9" y="214.2">P1.06</text>
<text x="144.9" y="211.7">P1.07</text>
<text x="149.9" y="215.6">AK22</text>
<text x="149.9" y="210.6">AK24</text>
<text x="180.3" y="213.2">VBUS</text>
<text x="191.1" y="215.2">R33</text>
<text x="191.1" y="213">2R2</text>
<text x="239.3" y="213">VBUS</text>
<text x="239.3" y="215.5">DECUSB</text>
<text x="262.5" y="210.4">VSS</text>
<text x="262.5" y="213">VSS</text>
<text x="262.5" y="215.5">VSS</text>
<text x="140.6" y="221.8">P1.03/TWI</text>
<text x="144.9" y="219.3">P1.04</text>
<text x="144.9" y="216.8">P1.05</text>
<text x="150" y="218.2">AL19</text>
<text x="239.3" y="218">DECN</text>
<text x="239.3" y="220.6">DECF</text>
<text x="262.5" y="218">VSS</text>
<text x="262.5" y="220.6">VSS</text>
<text x="140.6" y="224.4">P1.02/TWI</text>
<text x="144.9" y="226.9">P1.01</text>
<text x="199.9" y="226.2">C75</text>
<text x="208.8" y="226.2">C76</text>
<text x="217.7" y="226.2">C77</text>
<text x="225.3" y="226.2">C78</text>
<text x="238.7" y="227.6">NRF5340-QKAA-R</text>
<text x="239.3" y="223.1">DECA</text>
<text x="262.5" y="223.1">VSS</text>
<text x="267.2" y="227.9">GND</text>
<text x="144.9" y="229.5">P1.00</text>
<text x="147.1" y="233.1">U?C</text>
<text x="199.7" y="230.5">4.7uF</text>
<text x="208.5" y="230.5">4.7uF</text>
<text x="217.4" y="230.5">100nF</text>
<text x="225.1" y="230.5">1uF</text>
<text x="197.3" y="235.6">GND</text>
<text x="206.2" y="235.6">GND</text>
<text x="215.1" y="235.6">GND</text>
<text x="222.7" y="235.6">GND</text>
</g>
<g font-size="1.8">
<text x="219.7" y="101.3">SWDCLK W31</text>
<text x="219.7" y="98.7">nRESET AC31</text>
<text x="118.1" y="106.3">I2C_SCL</text>
<text x="219.7" y="103.8">SWDIO</text>
<text x="118.1" y="108.9">I2C_SDA</text>
<text x="118.1" y="111.4">INT1</text>
<text x="118.3" y="114">INT2</text>
<text x="219.7" y="114">D-</text>
<text x="219.7" y="116.5">D+</text>
<text x="118.1" y="147">SD_MODE</text>
<text x="118.1" y="152.1">ISET</text>
<text x="118.1" y="159.7">MIC_CLOCK AK28</text>
<text x="160.1" y="192.7">SDOUT</text>
<text x="160.3" y="195.2">LRCLK</text>
<text x="162.4" y="197.8">SCK</text>
</g>
</svg>
